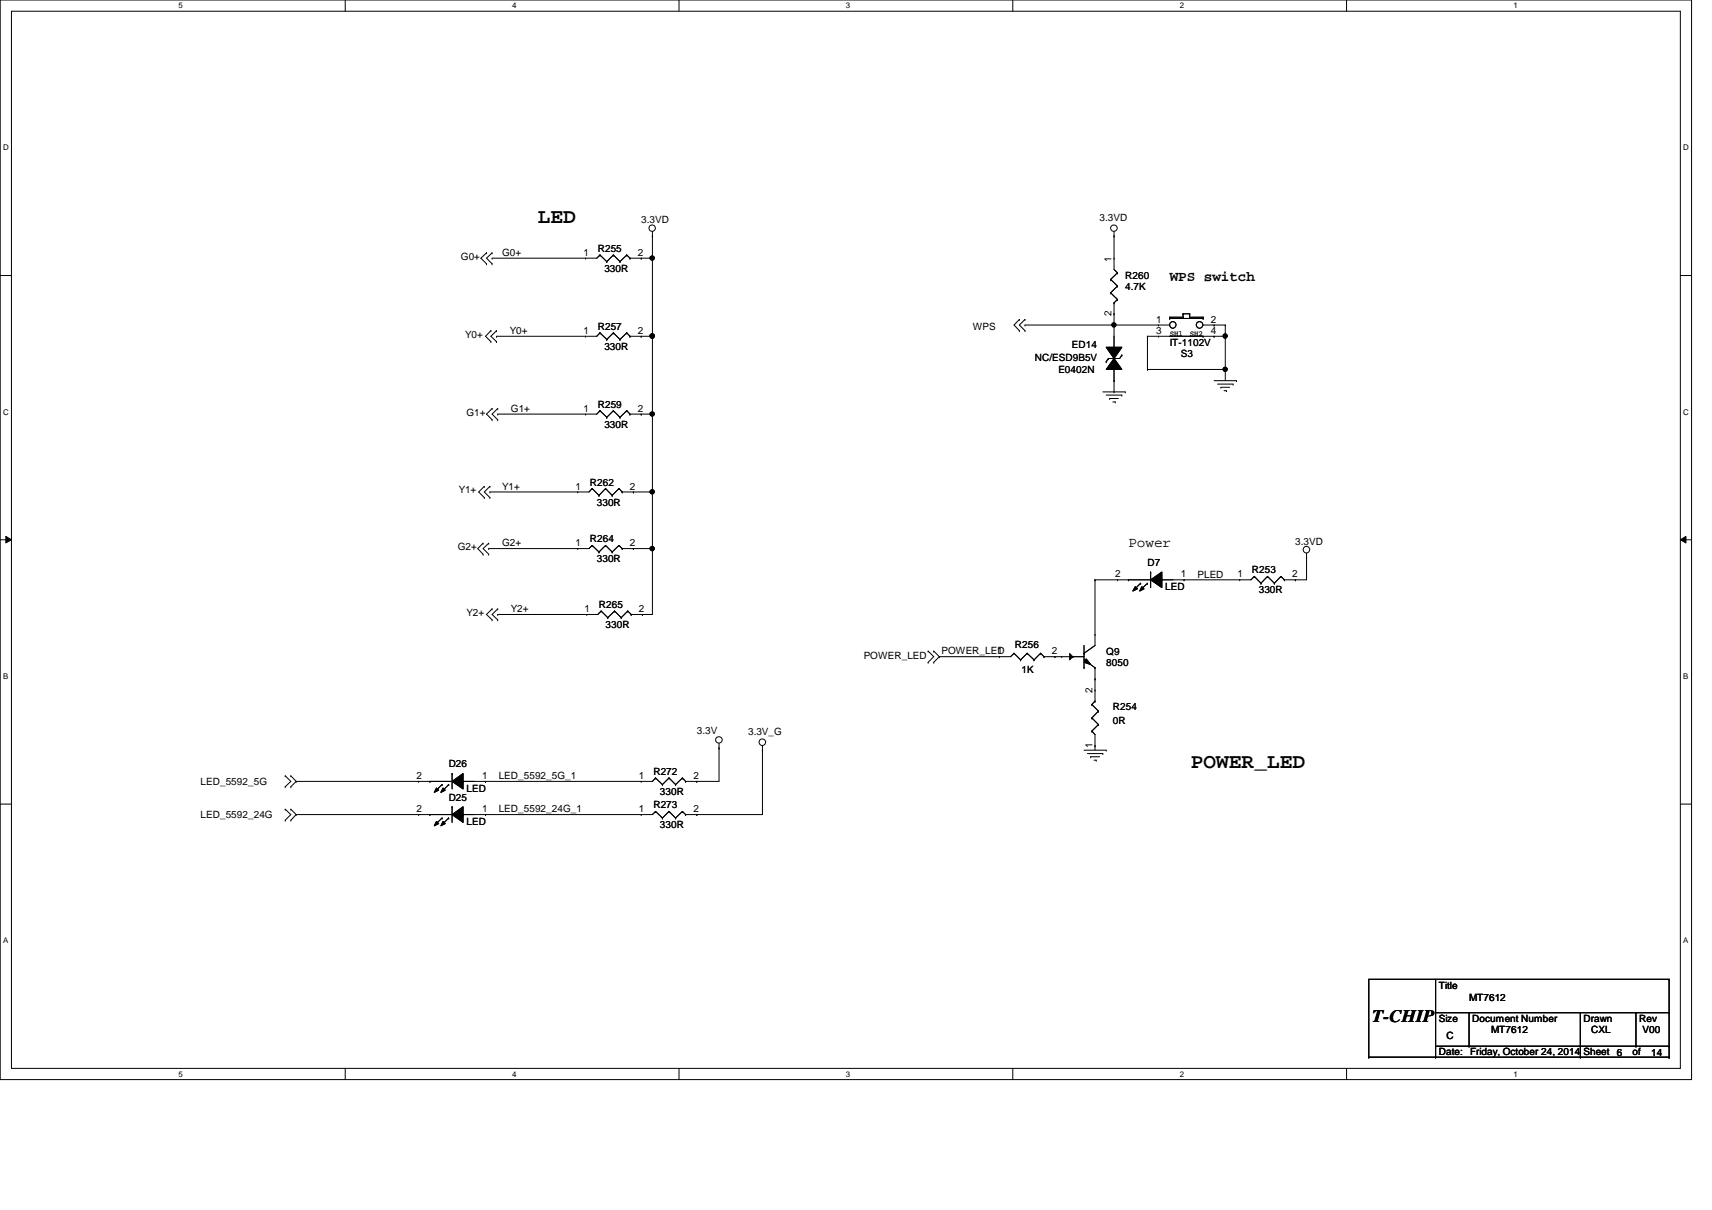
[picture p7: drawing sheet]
<svg xmlns="http://www.w3.org/2000/svg" width="297mm" height="210mm" viewBox="0 0 297 210" stroke-linecap="round" stroke-linejoin="round" font-family="sans-serif">
<path d="M0 0h293.5v187.3h-293.5zM2 1.9h289.5v183.4h-289.5z" fill="none" stroke="#000" stroke-width=".17"/>
<g fill="#fff">
<path d="M30.9 .2h.8v1.5h-.8z"/>
<path d="M30.9 185.5h.8v1.6h-.8z"/>
</g>
<path d="M59.9 0v1.9M59.9 185.3v2" fill="none" stroke="#000" stroke-width=".17"/>
<g fill="#fff">
<path d="M88.9 .2h.7v1.5h-.7z"/>
<path d="M88.9 185.5h.7v1.6h-.7z"/>
</g>
<path d="M117.8 0v1.9M117.8 185.3v2" fill="none" stroke="#000" stroke-width=".17"/>
<g fill="#fff">
<path d="M146.8 .2h.7v1.5h-.7z"/>
<path d="M146.8 185.5h.7v1.6h-.7z"/>
</g>
<path d="M175.7 0v1.9M175.7 185.3v2" fill="none" stroke="#000" stroke-width=".17"/>
<g fill="#fff">
<path d="M204.7 .2h.7v1.5h-.7z"/>
<path d="M204.7 185.5h.7v1.6h-.7z"/>
</g>
<path d="M233.6 0v1.9M233.6 185.3v2" fill="none" stroke="#000" stroke-width=".17"/>
<g fill="#fff">
<path d="M262.6 .2h.8v1.5h-.8z"/>
<path d="M262.6 185.5h.8v1.6h-.8z"/>
<path d="M.5 24.8h1v1.6h-1z"/>
<path d="M292.1 24.8h.9v1.6h-.9z"/>
<path d="M.5 70.7h1v1.5h-1z"/>
<path d="M292.1 70.7h.9v1.5h-.9z"/>
</g>
<path d="M0 47.8h2M291.5 47.8h2" fill="none" stroke="#000" stroke-width=".17"/>
<g fill="#fff">
<path d="M.5 116.5h.9v1.6h-.9z"/>
<path d="M292.1 116.5h.8v1.6h-.8z"/>
</g>
<path d="M0 93.6h2M1 93l1 .6-1 .6zM291.5 93.6l1-.6v1.2zM291.5 93.6h2" fill="none" stroke="#000" stroke-width=".17"/>
<path d="M1 93l1 .6-1 .6zM291.5 93.6l1-.6v1.2z" fill="#000"/>
<g fill="#fff">
<path d="M.5 162.4h.9v1.5h-.9z"/>
<path d="M292.1 162.4h.8v1.5h-.8z"/>
</g>
<g fill="none" stroke="#000" stroke-width=".17">
<path d="M84.4 43.9h.1M84.4 45.8h.1M84.4 43.9l-1 .9 1 1M85.2 57.4h.1M85.2 59.3h.1M85.2 57.4l-1 .9 1 1M85.4 44.8h.1M85.4 43.9h.1M85.4 45.8h.1M85.4 43.9l-1 .9 1 1M86.1 58.3h.1M86.1 57.4h.1"/>
<path d="M86.1 59.3h.1M86.1 57.4l-.9 .9 .9 1M101.6 44.8h.1M101.6 58.3h.1M104.1 44.2h.1M104.1 57.7h.1M104.1 57.7l-.6 .6h-17.4M104.1 44.2l-.6 .6h-18.1M104.1 44.2l1.2 1.2M104.1 57.7l1.2 1.2M105.3 45.4h.1M105.3 58.9h.1"/>
<path d="M106.4 44.2h.1M106.4 57.7h.1M106.4 44.2l-1.1 1.2M106.4 44.2l1.2 1.2M106.4 57.7l-1.1 1.2M106.4 57.7l1.2 1.2M107.6 45.4h.1M107.6 58.9h.1M108.8 44.2h.1M108.8 57.7h.1M108.8 44.2l-1.2 1.2M108.8 44.2l.5 .6"/>
<path d="M108.8 57.7l-1.2 1.2M108.8 57.7l.5 .6M109.3 44.8h.1M109.3 58.3h.1M109.3 58.3h3.9M109.3 44.8h3.9M111.2 44.8h.1M111.2 58.3h.1M113.2 40.9h.1M113.2 44.8h.1M113.2 58.3h.1M113.2 40.2v66.4h-3.7"/>
<path d="M176.9 55.4h.1M176.9 57.4h.1M176.9 55.4l-1 1 1 1M177.8 56.4h.1M177.8 55.4h.1M177.8 57.4h.1M177.8 56.4h25.1M177.8 55.4l-.9 1 .9 1M192.7 48.5h.1M192.7 50.8h.1M192.7 48.5l1.2 1.1M192.7 50.8l1.2 1.1"/>
<path d="M193.3 40.9h.1M193.3 56.4h.1M193.3 54.4h.1M193.3 52.5h.1M193.3 44.8h.1M193.3 40.2v6.5l.6 .6M193.3 52.5v7.7M193.9 47.3h.1M193.9 49.6h.1M193.9 51.9h.1M193.9 47.3l-1.2 1.2M193.9 49.6l-1.2 1.2"/>
<path d="M193.9 51.9l-.6 .6M199.1 58.3h.1M199.1 58.3v5.8M199.1 58.3h13.5M201 56.4h.1M201 58.3h.1M202.9 55h.1M202.9 55.2h.1M202.9 55.2h5.8M202.9 55h2.4M202.9 55v.2M205.3 54.4h.1"/>
<path d="M205.3 55h.1M205.3 54.4h1.1M205.3 54.4v.6M206.4 55h.1M206.4 54.4h.1M206.4 55h2.3M206.4 54.4v.6M208.7 55.2h.1M208.7 55h.1M208.7 58.3h.1M208.7 56.4h3.9M208.7 55v.2"/>
<path d="M210.6 56.4h.1M210.6 58.3h.1M212.6 56.4h.1M212.6 58.3h.1M212.6 56.4v9.6M85.4 70.9h.1M85.4 72.8h.1M85.4 70.9l-1 .9 1 1M86.4 71.8h.1M86.4 70.9h.1M86.4 72.8h.1M86.4 70.9l-1 .9 1 1"/>
<path d="M101.6 71.8h.1M104.1 71.2h.1M104.1 71.2l-.6 .6h-17.1M104.1 71.2l1.2 1.2M105.3 72.4h.1M106.4 71.2h.1M106.4 71.2l-1.1 1.2M106.4 71.2l1.2 1.2M107.6 72.4h.1M108.8 71.2h.1M108.8 71.2l-1.2 1.2M108.8 71.2l.5 .6"/>
<path d="M109.3 71.8h.1M109.3 71.8h3.9M111.2 71.8h.1M113.2 71.8h.1M191.3 68h3.9M191.9 60.2h2.7l-1.3 2zM191.9 62.7h.1M191.9 68.5h2.7M192.3 62.2h.1M192.3 62.2l-.4 .5M192.5 69.1h.1M192.5 69.1h1.6"/>
<path d="M193.1 69.7h.4M193.3 62.2l1.3 1.9h-2.7zM193.3 60.2h.1M193.3 66h.1M193.3 68h.1M193.3 64.1v3.9M193.5 69.7h.1M194.6 68.5h.1M194.6 61.6h.1M194.6 61.6l-.3 .6h-2M195.2 68h.1M199.1 64.1h.1"/>
<path d="M199.1 64.1h13.5M210.6 66h3.9M211.2 66.6h2.7M211.8 67.2h.1M211.8 67.2h1.6M212.4 67.8h.4M212.6 64.1h.1M212.8 67.8h.1M213.9 66.6h.1M214.5 66h.1M83.8 94.2h.1M83.8 96.1h.1"/>
<path d="M83.8 94.2l-.9 1 .9 .9M84 84.4h.1M84 86.3h.1M84 84.4l-.9 .9 .9 1M84.8 95.2h.1M84.8 94.2h.1M84.8 96.1h.1M84.8 94.2l-1 1 1 .9M85 85.3h.1M85 84.4h.1M85 86.3h.1M85 84.4l-1 .9 1 1"/>
<path d="M100.2 85.3h.1M100.2 95.2h.1M102.7 84.8h.1M102.7 94.6h.1M102.7 94.6l-.5 .6h-17.4M102.7 84.8l-.5 .5h-17.2M102.7 84.8l1.2 1.1M102.7 94.6l1.2 1.2M103.9 85.9h.1M103.9 95.8h.1M105.1 84.8h.1M105.1 94.6h.1"/>
<path d="M105.1 84.8l-1.2 1.1M105.1 84.8l1.1 1.1M105.1 94.6l-1.2 1.2M105.1 94.6l1.1 1.2M106.2 85.9h.1M106.2 95.8h.1M107.4 84.8h.1M107.4 94.6h.1M107.4 84.8l-1.2 1.1M107.4 84.8l.5 .5M107.4 94.6l-1.2 1.2M107.4 94.6l.5 .6"/>
<path d="M107.9 85.3h.1M107.9 95.2h.1M107.9 95.2h5.3M107.9 85.3h5.3M109.9 95.2h.1M109.9 85.3h.1M113.2 85.3h.1M113.2 95.2h.1M199.6 99.2h.1M199.6 99.2v2.7M217.6 100h.1M217.6 100l-.6 .6h-15.4"/>
<path d="M217.6 100l1.2 1.2M219.9 100h.1M219.9 100l-1.1 1.2M219.9 100l1.2 1.2M222.2 100h.1M222.2 100l-1.1 1.2M222.2 100l.6 .6M226.7 96.7h.1M226.7 96v4.6h-3.9M85.4 105.6h.1M85.4 107.5h.1M85.4 105.6l-1 1 1 .9"/>
<path d="M86.4 106.6h.1M86.4 105.6h.1M86.4 107.5h.1M86.4 105.6l-1 1 1 .9M101.8 106.6h.1M104.3 106h.1M104.3 106l-.6 .6h-17.3M104.3 106l1.1 1.1M105.4 107.1h.1M106.6 106h.1M106.6 106l-1.2 1.1M106.6 106l1.2 1.1"/>
<path d="M107.8 107.1h.1M108.9 106h.1M108.9 106l-1.1 1.1M108.9 106l.6 .6M109.5 106.6h.1M111.5 106.6h.1M161 114.9h.1M161 112.9h.1M161 112.9l1 1-1 1M162 112.9h.1M162 114.9h.1M162 112.9l1 1"/>
<path d="M163 113.9h.1M163 113.9l-1 1M173.4 113.9h.1M175.9 113.3h.1M175.9 113.3l-.6 .6h-12.3M175.9 113.3l1.2 1.2M177.1 114.5h.1M178.2 113.3h.1M178.2 113.3l-1.1 1.2M178.2 113.3l1.2 1.2M179.4 114.5h.1M180.5 113.3h.1"/>
<path d="M180.5 113.3l.6 .6M180.5 113.3l-1.1 1.2M181.1 113.9h.1M181.1 113.9h7M183 113.9h.1M184.2 113.9h.1M185.6 113.4l.5 .5-.5 .6zM186.1 113.9h.1M188.1 113.3h.1M188.1 115.8h.1M188.1 114.5l1.9 1.3M188.1 112v3.8"/>
<path d="M188.5 114.3l.7 1-1.1-.4zM190 100.6h.1M190 117.8h.1M190 119.7h.1M190 115.8h.1M190 110.1h.1M190 100.6h9.6M190 100.6v11.4l-1.9 1.3M190 115.8v5.8M193.9 100.6h.1M195.8 100.6h.1M197 101.8l.4 .4-.8 .3z"/>
<path d="M197.9 101.2h.1M197.9 101.2l-1.1 1.1M198.1 101.8l.4 .4-.8 .3zM199.1 101.2h.1M199.1 101.2l-1.2 1.1M199.6 100.6l2-1.4v2.7zM201.6 100.6h.1M205.4 100.6h.1M215.1 100.6h.1M218.8 101.2h.1M221.1 101.2h.1M222.8 100.6h.1"/>
<path d="M224.7 100.6h.1M0 139.5h2M49.5 136.5h.1M49.5 134.6h.1M49.5 134.6l1 1-1 .9M50.5 134.6h.1M50.5 136.5h.1M50.5 134.6l.9 1M51.4 135.6h.1M51.4 135.6h27M51.4 135.6l-.9 .9M72.6 135.6h.1"/>
<path d="M74.6 135.6h.1M75.7 136.7l.4 .4-.8 .4zM76.7 136.1h.1M76.7 136.1l-1.2 1.2M76.9 136.7l.4 .4-.8 .4zM77.8 136.1h.1M77.8 136.1l-1.1 1.2M78.4 135.6l1.9-1.4v2.7zM78.4 140h.1M78.4 134.2h.1M78.4 134.2v2.7M78.4 140v2.7"/>
<path d="M80.3 135.6h.1M84.2 135.6h.1M111.2 135.6h.1M113.7 135h.1M113.7 135l-.5 .6h-32.9M113.7 135l1.2 1.1M114.9 136.1h.1M116.1 135h.1M116.1 135l-1.2 1.1M116.1 135l1.1 1.1M117.2 136.1h.1M118.4 135h.1"/>
<path d="M118.4 135l-1.2 1.1M118.4 135l.6 .6M119 135.6h.1M120.9 135.6h.1M124.8 129.8h.1M124.8 128.9v6.7h-5.8M132.3 130.1h.1M132.3 129.4v11.9h-13.3M188.1 130.1h3.8M188.7 130.7h2.6M189.2 131.3h.1M189.2 131.3h1.6"/>
<path d="M189.4 126.8h.1M189.4 124.5h.1M189.4 122.2h.1M189.4 126.8l.6 .6v2.7M189.4 124.5l1.2 1.2M189.4 122.2l1.2 1.2M189.8 131.9h.4M190 129.4h.1M190 121.6h.1M190 121.6l-.6 .6M190.2 131.9h.1M190.6 125.7h.1"/>
<path d="M190.6 123.4h.1M190.6 125.7l-1.2 1.1M190.6 123.4l-1.2 1.1M191.3 130.7h.1M191.9 130.1h.1M291.5 139.5h2M49.5 142.3h.1M49.5 140.4h.1M49.5 140.4l1 .9-1 1M50.5 140.4h.1M50.5 142.3h.1M50.5 140.4l.9 .9"/>
<path d="M51.4 141.3h.1M51.4 141.3h27M51.4 141.3l-.9 1M72.6 141.3h.1M74.6 141.3h.1M75.7 142.5l.4 .4-.8 .4zM76.7 141.9h.1M76.7 141.9l-1.2 1.1M76.9 142.5l.4 .4-.8 .4zM77.8 141.9h.1M77.8 141.9l-1.1 1.1M78.4 141.3l1.9-1.3v2.7z"/>
<path d="M80.3 141.3h.1M84.2 141.3h.1M111.2 141.3h.1M113.7 140.8h.1M113.7 140.8l-.5 .5h-32.9M113.7 140.8l1.2 1.1M114.9 141.9h.1M116.1 140.8h.1M116.1 140.8l-1.2 1.1M116.1 140.8l1.1 1.1M117.2 141.9h.1M118.4 140.8h.1"/>
<path d="M118.4 140.8l-1.2 1.1M118.4 140.8l.6 .5M119 141.3h.1M120.9 141.3h.1M249.1 169.9v13.5M249.1 175.7h40.5M254.9 175.7v5.8M274.2 175.7v7.7M283.8 175.7v5.8M289.6 169.9h.1M289.6 175.7h.1M289.6 169.9h-52.1v13.5"/>
<path d="M289.6 169.9v13.5M237.5 183.4h.1M237.5 183.4h52.1M249.1 183.4h.1M249.1 181.5h40.5M254.9 181.5h.1M274.2 183.4h.1M283.8 181.5h.1M289.6 183.4h.1M289.6 181.5h.1"/>
<circle cx="113.1" cy="39.6" r=".56"/>
<circle cx="193.3" cy="39.6" r=".56"/>
<circle cx="113.2" cy="58.3" r=".38"/>
<circle cx="113.2" cy="44.8" r=".37"/>
<circle cx="193.3" cy="56.4" r=".37"/>
<circle cx="203.5" cy="56.4" r=".56"/>
<circle cx="208.1" cy="56.4" r=".57"/>
<circle cx="212.6" cy="58.3" r=".38"/>
<circle cx="113.2" cy="71.8" r=".37"/>
<circle cx="212.6" cy="64.1" r=".37"/>
<circle cx="113.2" cy="95.2" r=".38"/>
<circle cx="113.2" cy="85.3" r=".37"/>
<circle cx="226.7" cy="95.4" r=".57"/>
<circle cx="124.7" cy="128.4" r=".56"/>
<circle cx="132.3" cy="128.8" r=".57"/>
</g>
<g fill="#000">
<path d="M185.6 113.4l.5 .5-.5 .6zM188.5 114.3l.7 1-1.1-.4z"/>
<path d="M191.9 60.2h2.7l-1.3 2z" fill-rule="evenodd"/>
<path d="M193.3 62.2l1.3 1.9h-2.7z" fill-rule="evenodd"/>
<path d="M191.9 60.2h2.7l-1.3 2z" fill-rule="evenodd"/>
<path d="M193.3 62.2l1.3 1.9h-2.7z" fill-rule="evenodd"/>
<path d="M197 101.8l.4 .4-.8 .3z" fill-rule="evenodd"/>
<path d="M197 101.8l.4 .4-.8 .3z" fill-rule="evenodd"/>
<path d="M198.1 101.8l.4 .4-.8 .3z" fill-rule="evenodd"/>
<path d="M198.1 101.8l.4 .4-.8 .3z" fill-rule="evenodd"/>
<path d="M199.6 100.6l2-1.4v2.7z" fill-rule="evenodd"/>
<path d="M199.6 100.6l2-1.4v2.7z" fill-rule="evenodd"/>
<path d="M75.7 136.7l.4 .4-.8 .4z" fill-rule="evenodd"/>
<path d="M75.7 136.7l.4 .4-.8 .4z" fill-rule="evenodd"/>
<path d="M76.9 136.7l.4 .4-.8 .4z" fill-rule="evenodd"/>
<path d="M76.9 136.7l.4 .4-.8 .4z" fill-rule="evenodd"/>
<path d="M78.4 135.6l1.9-1.4v2.7z" fill-rule="evenodd"/>
<path d="M78.4 135.6l1.9-1.4v2.7z" fill-rule="evenodd"/>
<path d="M75.7 142.5l.4 .4-.8 .4z" fill-rule="evenodd"/>
<path d="M75.7 142.5l.4 .4-.8 .4z" fill-rule="evenodd"/>
<path d="M76.9 142.5l.4 .4-.8 .4z" fill-rule="evenodd"/>
<path d="M76.9 142.5l.4 .4-.8 .4z" fill-rule="evenodd"/>
<path d="M78.4 141.3l1.9-1.3v2.7z" fill-rule="evenodd"/>
<path d="M78.4 141.3l1.9-1.3v2.7z" fill-rule="evenodd"/>
<circle cx="113.2" cy="58.3" r=".38"/>
<circle cx="113.2" cy="44.8" r=".37"/>
<circle cx="193.3" cy="56.4" r=".37"/>
<circle cx="212.6" cy="58.3" r=".38"/>
<circle cx="113.2" cy="71.8" r=".37"/>
<circle cx="212.6" cy="64.1" r=".37"/>
<circle cx="113.2" cy="95.2" r=".38"/>
<circle cx="113.2" cy="85.3" r=".37"/>
</g>
<g font-size="3.6">
<text x="93.3" y="38.7">LED</text>
<text x="206.6" y="133.3">POWER_LED</text>
</g>
<text font-size="3" x="238.1" y="177.3">T-CHIP</text>
<g font-size="2.5">
<text x="202.9" y="48.8">WPS switch</text>
<text x="195.8" y="94.9">Power</text>
</g>
<g font-size="1.7">
<text x="111.2" y="38.7">3.3VD</text>
<text x="190.8" y="38.3">3.3VD</text>
<text x="80" y="45">G0+</text>
<text x="87.1" y="44.4">G0+</text>
<text x="101.2" y="44.4">1</text>
<text x="103.7" y="43.7">R255</text>
<text x="104.9" y="47.2">330R</text>
<text x="110.7" y="44.4">2</text>
<text x="192.9" y="45.4" transform="rotate(-90 192.9 45.4)">1</text>
<text x="195.2" y="48.3">R260</text>
<text x="195.2" y="50.3">4.7K</text>
<text x="80.7" y="58.6">Y0+</text>
<text x="88.5" y="58">Y0+</text>
<text x="101.2" y="57.9">1</text>
<text x="103.7" y="57.2">R257</text>
<text x="110.7" y="57.9">2</text>
<text x="168.8" y="57.2">WPS</text>
<text x="192.9" y="54.9" transform="rotate(-90 192.9 54.9)">2</text>
<text x="200.6" y="56">1</text>
<text x="200.6" y="57.9">3</text>
<text x="202.9" y="59.9">IT-1102V</text>
<text x="210.1" y="56">2</text>
<text x="210.1" y="57.9">4</text>
<text x="104.9" y="60.7">330R</text>
<text x="179.6" y="62.6">NC/ESD9B5V</text>
<text x="183.6" y="64.8">E0402N</text>
<text x="186" y="60.3">ED14</text>
<text x="204.9" y="61.8">S3</text>
<text x="88.6" y="71.5">G1+</text>
<text x="101.2" y="71.4">1</text>
<text x="103.7" y="70.7">R259</text>
<text x="110.7" y="71.4">2</text>
<text x="80.9" y="72.1">G1+</text>
<text x="104.9" y="74.2">330R</text>
<text x="79.6" y="85.6">Y1+</text>
<text x="87.1" y="85">Y1+</text>
<text x="99.9" y="84.9">1</text>
<text x="102.4" y="84.2">R262</text>
<text x="103.5" y="87.7">330R</text>
<text x="109.3" y="84.9">2</text>
<text x="79.4" y="95.5">G2+</text>
<text x="87.1" y="94.8">G2+</text>
<text x="99.9" y="94.7">1</text>
<text x="102.4" y="94.1">R264</text>
<text x="109.3" y="94.7">2</text>
<text x="224.7" y="94.5">3.3VD</text>
<text x="103.5" y="97.6">330R</text>
<text x="193.5" y="100.2">2</text>
<text x="199.1" y="98.1">D7</text>
<text x="204.9" y="100.2">1</text>
<text x="207.8" y="100.2">PLED</text>
<text x="214.7" y="100.2">1</text>
<text x="217.2" y="99.5">R253</text>
<text x="224.2" y="100.2">2</text>
<text x="80.9" y="106.8">Y2+</text>
<text x="88.6" y="106.2">Y2+</text>
<text x="101.4" y="106.2">1</text>
<text x="103.9" y="105.5">R265</text>
<text x="110.9" y="106.2">2</text>
<text x="202.2" y="102.4">LED</text>
<text x="218.4" y="103">330R</text>
<text x="105.1" y="109">330R</text>
<text x="163.4" y="113.5">POWER_LED</text>
<text x="173" y="113.5">1</text>
<text x="176.1" y="112.4">R256</text>
<text x="182.5" y="113.5">2</text>
<text x="191.9" y="113.6">Q9</text>
<text x="149.9" y="114.3">POWER_LED</text>
<text x="177.2" y="116.7">1K</text>
<text x="191.9" y="115.5">8050</text>
<text x="189.6" y="120.3" transform="rotate(-90 189.6 120.3)">2</text>
<text x="193.1" y="123.2">R254</text>
<text x="193.1" y="125.6">0R</text>
<text x="120.9" y="127.3">3.3V</text>
<text x="129.8" y="127.5">3.3V_G</text>
<text x="189.6" y="129.8" transform="rotate(-90 189.6 129.8)">1</text>
<text x="34.8" y="136.2">LED_5592_5G</text>
<text x="72.3" y="135.1">2</text>
<text x="77.8" y="133.1">D26</text>
<text x="80.9" y="137.3">LED</text>
<text x="83.6" y="135.1">1</text>
<text x="86.5" y="135.2">LED_5592_5G_1</text>
<text x="110.9" y="135.1">1</text>
<text x="113.4" y="134.5">R272</text>
<text x="114.5" y="137.9">330R</text>
<text x="120.3" y="135.1">2</text>
<text x="34.8" y="142">LED_5592_24G</text>
<text x="72.3" y="140.9">2</text>
<text x="77.8" y="138.9">D25</text>
<text x="80.9" y="143.1">LED</text>
<text x="83.6" y="140.9">1</text>
<text x="86.5" y="140.9">LED_5592_24G_1</text>
<text x="110.9" y="140.9">1</text>
<text x="113.4" y="140.2">R273</text>
<text x="114.5" y="143.7">330R</text>
<text x="120.3" y="140.9">2</text>
<text x="249.6" y="171.5">Title</text>
<text x="254.9" y="173.6">MT7612</text>
<text x="249.6" y="177.3">Size</text>
<text x="255.4" y="177.3">Document Number</text>
<text x="258.7" y="179.2">MT7612</text>
<text x="274.7" y="177.3">Drawn</text>
<text x="276.1" y="179.2">CXL</text>
<text x="284.4" y="177.3">Rev</text>
<text x="285" y="179.2">V00</text>
<text x="249.6" y="183.1">Date:</text>
<text x="251" y="180.2">C</text>
<text x="255.1" y="183.1">Friday, October 24, 2014</text>
<text x="274.7" y="183.1">Sheet</text>
<text x="280.5" y="183.3">6</text>
<text x="283.2" y="183.1">of</text>
<text x="286.5" y="183.3">14</text>
</g>
<g font-size="1.4">
<text x="30.9" y="1.4">5</text>
<text x="88.9" y="1.4">4</text>
<text x="146.8" y="1.4">3</text>
<text x="204.7" y="1.4">2</text>
<text x="262.6" y="1.4">1</text>
<text x=".5" y="26.1">D</text>
<text x="292.1" y="26.1">D</text>
<text x=".5" y="71.9">C</text>
<text x="292.1" y="71.9">C</text>
<text x=".5" y="117.8">B</text>
<text x="292.1" y="117.8">B</text>
<text x=".5" y="163.6">A</text>
<text x="292.1" y="163.6">A</text>
<text x="30.9" y="186.8">5</text>
<text x="88.9" y="186.8">4</text>
<text x="146.8" y="186.8">3</text>
<text x="204.7" y="186.8">2</text>
<text x="262.6" y="186.8">1</text>
</g>
<g font-size="1.3">
<text x="202.9" y="58.2">SH1</text>
<text x="206.4" y="58.2">SH2</text>
</g>
</svg>
